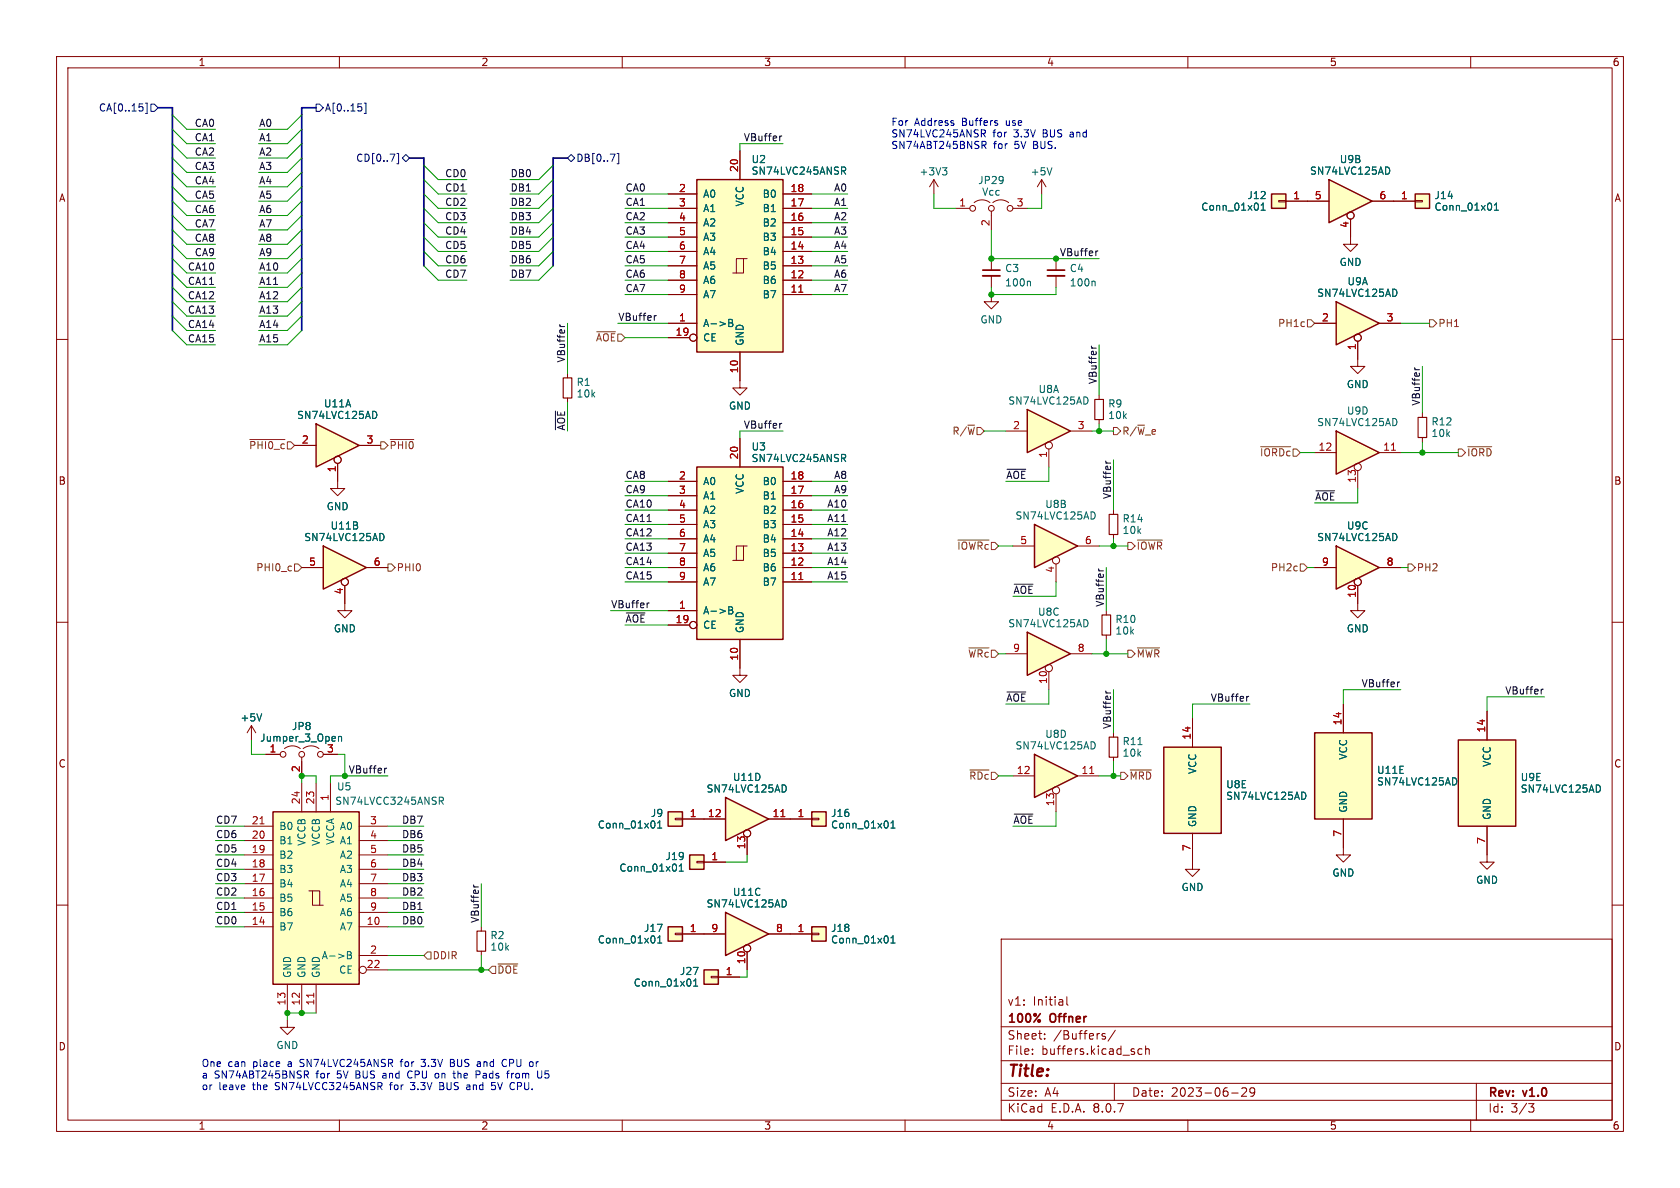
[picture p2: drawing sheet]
<svg xmlns="http://www.w3.org/2000/svg" width="297mm" height="210mm" viewBox="0 0 297 210" stroke-linecap="round" stroke-linejoin="round" font-family="sans-serif">
<g fill="none" stroke="#840000" stroke-width=".18">
<path d="M10 10h277v190h-277zM12 12h273v186h-273zM60 10v2M110 10v2M160 10v2M210 10v2M260 10v2M10 60h2M251.5 73v.8M251.5 77.3v.8M285 60h2M10 110h2"/>
<path d="M285 110h2M10 160h2M177 166h108v32h-108zM188.6 176.2v1.3l.2 .2M285 160h2M60 198v2M110 198v2M160 198v2M177 194.5h108M177 191.5h108M177 187.5h108M177 181.5h108"/>
<path d="M182.5 186.3v.1M182.5 185.5v.1M184.7 183.6v.1M184.7 182.8v.1M195.4 182.8l-.4-.1-.2 .2 .1 .2 .5 .2v.3h-.6M197 191.5v3M197.2 182.1l-1.3 2M201.9 185.5l-.4-.1-.3 .3v.4l.1 .2h.6M202.5 185.5l.2-.1 .4 .1 .1 .9M202.5 184.9v1.5M210 198v2M217.7 193.2h1.2"/>
<path d="M219.5 192.4l.6-.1 .2 .1 .1 .3-.9 1.1h.9M221.8 192.9l-.3 .3h-.3l-.2-.3 .1-.5 .4-.1 .2 .1a.99 .99 0 0 1-.3 1.4h-.3M260 198v2M261 191.5v6.5M270.2 195.1h1l-.5 .6 .4 .1 .1 .5-.3 .3h-.4"/>
</g>
<path d="M250.7 73.8h1.5v3.5h-1.5z" fill="none" stroke="#840000" stroke-width=".2"/>
<path d="M118.1 143.5h2.5v2.6h-2.5z" fill="#ffffc2"/>
<path d="M119.4 144.7h1.2v.2h-1.2zM120.6 144.8h3.9" fill="none" stroke="#840000" stroke-width=".18"/>
<path d="M118.1 143.5h2.5v2.6h-2.5z" fill="none" stroke="#840000" stroke-width=".25"/>
<path d="M116.3 146.4h.7M116.3 145.5l.3-.4v1.3" fill="none" stroke="#006464" stroke-width=".18"/>
<path d="M121.9 151.1h2.6v2.6h-2.6z" fill="#ffffc2"/>
<path d="M123.2 152.3h1.3v.2h-1.3zM124.5 152.4h3.8" fill="none" stroke="#840000" stroke-width=".18"/>
<path d="M121.9 151.1h2.6v2.6h-2.6z" fill="none" stroke="#840000" stroke-width=".25"/>
<path d="M120.1 154h.7M120.1 153.1l.3-.4v1.3" fill="none" stroke="#006464" stroke-width=".18"/>
<path d="M128.3 141l7.6 3.8-7.6 3.8z" fill="#ffffc2"/>
<path d="M128.3 141l7.6 3.8-7.6 3.8z" fill="none" stroke="#840000" stroke-width=".25"/>
<g fill="none" stroke="#840000" stroke-width=".18">
<path d="M124.5 144.8h3.8M132.1 148v3.1M135.9 144.8h3.8"/>
<circle cx="132.1" cy="147.3" r=".63"/>
</g>
<path d="M138 144.4h.8" fill="none" stroke="#a90000" stroke-width=".18"/>
<path d="M138.6 138.7a.68 .68 0 0 1 .4 .7 .68 .68 0 0 1-.4 .6" fill="none" stroke="#006464" stroke-width=".18"/>
<path d="M181.6 72.4l7.6 3.8-7.6 3.8z" fill="#ffffc2"/>
<path d="M181.6 72.4l7.6 3.8-7.6 3.8z" fill="none" stroke="#840000" stroke-width=".25"/>
<g fill="none" stroke="#840000" stroke-width=".18">
<path d="M177.8 76.2h3.8M185.4 79.4v3.2M189.2 76.2h3.8"/>
<circle cx="185.4" cy="78.7" r=".63"/>
</g>
<path d="M191.9 70.2a.68 .68 0 0 1 .5 .6 .68 .68 0 0 1-.5 .6" fill="none" stroke="#006464" stroke-width=".18"/>
<path d="M124.5 171.5h2.5v2.5h-2.5z" fill="#ffffc2"/>
<path d="M125.7 172.6h1.3v.2h-1.3zM127 172.7h3.8" fill="none" stroke="#840000" stroke-width=".18"/>
<path d="M124.5 171.5h2.5v2.5h-2.5z" fill="none" stroke="#840000" stroke-width=".25"/>
<path d="M122.6 174.3h.7M122.6 173.4l.4-.3v1.2" fill="none" stroke="#006464" stroke-width=".18"/>
<path d="M250.2 34.3h2.5v2.5h-2.5z" fill="#ffffc2"/>
<path d="M246.4 35.6h3.8M250.2 35.4h1.3v.3h-1.3zM238.8 41.9v1.3h-1.3l1.3 1.3 1.2-1.3h-1.2" fill="none" stroke="#840000" stroke-width=".18"/>
<path d="M250.2 34.3h2.5v2.5h-2.5z" fill="none" stroke="#840000" stroke-width=".25"/>
<path d="M264.2 37.2h.7M264.2 36.3l.3-.4v1.3" fill="none" stroke="#006464" stroke-width=".18"/>
<path d="M234.9 31.8l7.7 3.8-7.7 3.8z" fill="#ffffc2"/>
<path d="M234.9 31.8l7.7 3.8-7.7 3.8z" fill="none" stroke="#840000" stroke-width=".25"/>
<g fill="none" stroke="#840000" stroke-width=".18">
<path d="M231.1 35.6h3.8M238.8 38.7v3.2M242.6 35.6h3.8M130.8 118.1v1.3h1.3l-1.3 1.3-1.3-1.3h1.3"/>
<circle cx="238.8" cy="38.1" r=".63"/>
</g>
<path d="M245.3 29.5a.68 .68 0 0 1 .4 .7 .68 .68 0 0 1-.4 .6" fill="none" stroke="#006464" stroke-width=".18"/>
<path d="M118.1 163.8h2.5v2.6h-2.5z" fill="#ffffc2"/>
<path d="M119.4 165h1.2v.2h-1.2zM120.6 165.1h3.9" fill="none" stroke="#840000" stroke-width=".18"/>
<path d="M118.1 163.8h2.5v2.6h-2.5z" fill="none" stroke="#840000" stroke-width=".25"/>
<path d="M116.3 166.7h.7M116.3 165.8l.3-.4v1.3" fill="none" stroke="#006464" stroke-width=".18"/>
<path d="M236.2 76.2l7.6 3.8-7.6 3.8z" fill="#ffffc2"/>
<path d="M236.2 76.2l7.6 3.8-7.6 3.8z" fill="none" stroke="#840000" stroke-width=".25"/>
<g fill="none" stroke="#840000" stroke-width=".18">
<path d="M232.4 80h3.8M240 83.2v3.2M243.8 80h3.8"/>
<circle cx="240" cy="82.5" r=".63"/>
</g>
<path d="M246 79.6h.7" fill="none" stroke="#a90000" stroke-width=".18"/>
<path d="M246.5 74a.68 .68 0 0 1 .5 .6 .68 .68 0 0 1-.5 .6" fill="none" stroke="#006464" stroke-width=".18"/>
<path d="M128.3 161.3l7.6 3.8-7.6 3.8z" fill="#ffffc2"/>
<path d="M128.3 161.3l7.6 3.8-7.6 3.8z" fill="none" stroke="#840000" stroke-width=".25"/>
<g fill="none" stroke="#840000" stroke-width=".18">
<path d="M194.3 69.9v.7M194.3 74.2v.7M124.5 165.1h3.8M132.1 168.3v3.2M135.9 165.1h3.8"/>
<circle cx="132.1" cy="167.6" r=".63"/>
</g>
<path d="M138.6 159.1a.68 .68 0 0 1 .4 .6 .68 .68 0 0 1-.4 .6" fill="none" stroke="#006464" stroke-width=".18"/>
<path d="M193.5 70.6h1.6v3.6h-1.6z" fill="none" stroke="#840000" stroke-width=".2"/>
<path d="M224.8 34.3h2.5v2.5h-2.5z" fill="#ffffc2"/>
<path d="M226.1 35.4h1.2v.3h-1.2zM227.3 35.6h3.8" fill="none" stroke="#840000" stroke-width=".18"/>
<path d="M224.8 34.3h2.5v2.5h-2.5z" fill="none" stroke="#840000" stroke-width=".25"/>
<path d="M222.9 37.2h.8M222.9 36.3l.4-.4v1.3" fill="none" stroke="#006464" stroke-width=".18"/>
<path d="M236.2 53.3l7.6 3.9-7.6 3.8z" fill="#ffffc2"/>
<path d="M236.2 53.3l7.6 3.9-7.6 3.8z" fill="none" stroke="#840000" stroke-width=".25"/>
<g fill="none" stroke="#840000" stroke-width=".18">
<path d="M232.4 57.2h3.8M243.8 57.2h3.8M240 60.3v4.5h-1.2l1.2 1.2 1.3-1.2h-1.3"/>
<circle cx="240" cy="59.7" r=".63"/>
</g>
<path d="M246.5 51.1a.68 .68 0 0 1 .5 .7 .68 .68 0 0 1-.5 .6" fill="none" stroke="#006464" stroke-width=".18"/>
<path d="M205.7 132.1h10.2v15.2h-10.2z" fill="#ffffc2"/>
<path d="M205.7 132.1h10.2v15.2h-10.2z" fill="none" stroke="#840000" stroke-width=".25"/>
<g fill="none" stroke="#840000" stroke-width=".18">
<path d="M168.9 36.8h2.5M172.2 35.8a2.26 2.26 0 0 1 2.8 0M175.3 37.3v3.3M175.5 35.8a2.26 2.26 0 0 1 2.8 0M179.1 36.8h2.5M175.3 52.1v1.2h1.2l-1.2 1.3-1.3-1.3h1.3M175.3 45.7v2.1M175.3 48.8v2M210.8 127v5.1M210.8 147.3v5.1"/>
<circle cx="172" cy="36.8" r=".51"/>
<circle cx="175.3" cy="36.8" r=".51"/>
<circle cx="178.6" cy="36.8" r=".51"/>
</g>
<path d="M182 49.7l.2 .2v.6M230.4 140a.68 .68 0 0 1 .5 .7 .68 .68 0 0 1-.5 .6" fill="none" stroke="#006464" stroke-width=".18"/>
<path d="M173.7 48.8h3.1" fill="none" stroke="#840000" stroke-width=".33"/>
<path d="M173.7 47.8h3.1" fill="none" stroke="#840000" stroke-width=".3"/>
<path d="M182.9 133.4l7.6 3.8-7.6 3.8z" fill="#ffffc2"/>
<path d="M182.9 133.4l7.6 3.8-7.6 3.8z" fill="none" stroke="#840000" stroke-width=".25"/>
<g fill="none" stroke="#840000" stroke-width=".18">
<path d="M184.1 31.8l-.7 1.2M184.1 31.8v2.5M184.1 31.8l.8 1.2M100.3 66v.8M130.8 67.3v1.3h1.3l-1.3 1.3-1.3-1.3h1.3M195.6 108v.7M195.6 112.3v.7M179.1 137.2h3.8M190.5 137.2h3.8M196.8 129.5v.8M196.8 133.9v.7M186.7 140.3v3.2"/>
<circle cx="186.7" cy="139.7" r=".63"/>
</g>
<path d="M192.6 136.7h.8" fill="none" stroke="#a90000" stroke-width=".18"/>
<path d="M186 29.7l-.5 1.2M193.2 131.1a.68 .68 0 0 1 .4 .7 .68 .68 0 0 1-.4 .6M201.2 131.6h.7" fill="none" stroke="#006464" stroke-width=".18"/>
<path d="M99.6 66.8h1.5v3.6h-1.5zM194.8 108.7h1.5v3.6h-1.5zM196.1 130.3h1.5v3.6h-1.5z" fill="none" stroke="#840000" stroke-width=".2"/>
<path d="M57.1 96.5l7.7 3.8-7.7 3.8z" fill="#ffffc2"/>
<path d="M57.1 96.5l7.7 3.8-7.7 3.8z" fill="none" stroke="#840000" stroke-width=".25"/>
<g fill="none" stroke="#840000" stroke-width=".18">
<path d="M53.3 100.3h3.8M61 103.5v3.2M64.8 100.3h3.8"/>
<circle cx="61" cy="102.9" r=".63"/>
</g>
<path d="M67.5 94.3a.68 .68 0 0 1 .4 .6 .68 .68 0 0 1-.4 .7" fill="none" stroke="#006464" stroke-width=".18"/>
<path d="M181.6 111.8l7.6 3.8-7.6 3.8z" fill="#ffffc2"/>
<path d="M181.6 111.8l7.6 3.8-7.6 3.8z" fill="none" stroke="#840000" stroke-width=".25"/>
<g fill="none" stroke="#840000" stroke-width=".18">
<path d="M165.1 31.8l-.8 1.2M165.1 31.8v2.5M165.1 31.8l.8 1.2M186.7 45.7v2.1M186.7 48.8v2M177.8 115.6h3.8M185.4 118.7v3.2M189.2 115.6h3.8"/>
<circle cx="185.4" cy="118.1" r=".63"/>
</g>
<path d="M166.6 29.7h.8l-.4 .4M167.2 30.1l.2 .3v.3l-.2 .2M193.4 49.7l.2 .2v.6M191.9 109.5a.68 .68 0 0 1 .5 .7 .68 .68 0 0 1-.5 .6" fill="none" stroke="#006464" stroke-width=".18"/>
<path d="M185.2 48.8h3" fill="none" stroke="#840000" stroke-width=".33"/>
<path d="M185.2 47.8h3" fill="none" stroke="#840000" stroke-width=".3"/>
<path d="M123.2 31.8h15.2v30.4h-15.2z" fill="#ffffc2"/>
<g fill="none" stroke="#840000" stroke-width=".18">
<path d="M118.1 39.4h5.1M118.1 36.8h5.1M118.1 34.3h5.1M130.8 26.7v5.1M138.4 39.4h5.1M138.4 36.8h5.1M138.4 34.3h5.1M118.1 57.2h5.1M118.1 52.1h5.1M118.1 49.5h5.1M118.1 47h5.1M118.1 44.5h5.1"/>
<path d="M118.1 41.9h5.1M118.1 59.7h3.8M131.4 45.7h-1.2v2.6M132.1 45.7h-.7v2.6h-1.9M138.4 52.1h5.1M138.4 49.5h5.1M138.4 47h5.1M138.4 44.5h5.1M138.4 41.9h5.1M130.8 62.2v5.1"/>
<circle cx="122.6" cy="59.7" r=".63"/>
</g>
<path d="M123.2 31.8h15.2v30.4h-15.2z" fill="none" stroke="#840000" stroke-width=".25"/>
<path d="M148.8 29.5h.5l.2 .3-.1 .3-.6 .1M149.1 30.2l.4 .6M128.8 56.5h.5l.2 .2-.2 .4 .2 .1 .1 .3-.3 .2h-.5zM128.8 57.1h.5" fill="none" stroke="#006464" stroke-width=".18"/>
<path d="M141.2 51.7h.7" fill="none" stroke="#a90000" stroke-width=".18"/>
<path d="M143.5 143.5h2.5v2.6h-2.5z" fill="#ffffc2"/>
<path d="M139.7 144.8h3.8M143.5 144.7h1.3v.2h-1.3z" fill="none" stroke="#840000" stroke-width=".18"/>
<path d="M143.5 143.5h2.5v2.6h-2.5z" fill="none" stroke="#840000" stroke-width=".25"/>
<path d="M157.5 146.4h.7M157.5 145.5l.4-.4v1.3" fill="none" stroke="#006464" stroke-width=".18"/>
<path d="M143.5 163.8h2.5v2.6h-2.5z" fill="#ffffc2"/>
<path d="M139.7 165.1h3.8M143.5 165h1.3v.2h-1.3z" fill="none" stroke="#840000" stroke-width=".18"/>
<path d="M143.5 163.8h2.5v2.6h-2.5z" fill="none" stroke="#840000" stroke-width=".25"/>
<path d="M157.5 166.7h.7M157.5 165.8l.4-.4v1.3" fill="none" stroke="#006464" stroke-width=".18"/>
<path d="M182.9 92.7l7.6 3.8-7.6 3.8z" fill="#ffffc2"/>
<path d="M182.9 92.7l7.6 3.8-7.6 3.8z" fill="none" stroke="#840000" stroke-width=".25"/>
<g fill="none" stroke="#840000" stroke-width=".18">
<path d="M179.1 96.5h3.8M186.7 99.7v3.2M190.5 96.5h3.8"/>
<circle cx="186.7" cy="99.1" r=".63"/>
</g>
<path d="M193.2 90.5a.68 .68 0 0 1 .4 .6 .68 .68 0 0 1-.4 .7" fill="none" stroke="#006464" stroke-width=".18"/>
<path d="M123.2 82.6h15.2v30.4h-15.2z" fill="#ffffc2"/>
<g fill="none" stroke="#840000" stroke-width=".18">
<path d="M130.8 77.5v5.1M118.1 97.8h5.1M118.1 95.3h5.1M118.1 92.7h5.1M118.1 90.2h5.1M118.1 87.6h5.1M118.1 85.1h5.1M131.4 96.5h-1.2v2.6M132.1 96.5h-.7v2.6h-1.9M138.4 97.8h5.1M138.4 95.3h5.1M138.4 92.7h5.1"/>
<path d="M138.4 90.2h5.1M138.4 87.6h5.1M138.4 85.1h5.1M196.8 90.2v.7M196.8 94.5v.8M118.1 108h5.1M118.1 102.9h5.1M118.1 100.3h5.1M118.1 110.5h3.8M130.8 113v5.1M138.4 102.9h5.1M138.4 100.3h5.1"/>
<path d="M237.5 149.9v1.2h-1.3l1.3 1.3 1.3-1.3h-1.3"/>
<circle cx="122.6" cy="110.5" r=".63"/>
</g>
<path d="M123.2 82.6h15.2v30.4h-15.2z" fill="none" stroke="#840000" stroke-width=".25"/>
<path d="M148.8 80.3h.5l.2 .3-.1 .3-.6 .1M149.1 81l.4 .6M128.8 107.3h.5l.2 .2-.2 .4 .2 .1 .1 .3-.3 .2h-.5zM128.8 107.9h.5" fill="none" stroke="#006464" stroke-width=".18"/>
<path d="M141.2 102.5h.7" fill="none" stroke="#a90000" stroke-width=".18"/>
<path d="M196.1 90.9h1.5v3.6h-1.5z" fill="none" stroke="#840000" stroke-width=".2"/>
<path d="M257.8 130.8h10.2v15.3h-10.2z" fill="#ffffc2"/>
<path d="M257.8 130.8h10.2v15.3h-10.2z" fill="none" stroke="#840000" stroke-width=".25"/>
<path d="M262.9 125.7v5.1M262.9 146.1v5M50.8 180.3v1.3h-1.3l1.3 1.3 1.3-1.3h-1.3" fill="none" stroke="#840000" stroke-width=".18"/>
<path d="M282.5 138.8a.68 .68 0 0 1 .4 .6 .68 .68 0 0 1-.4 .6" fill="none" stroke="#006464" stroke-width=".18"/>
<path d="M55.9 74.9l7.6 3.8-7.6 3.9z" fill="#ffffc2"/>
<path d="M55.9 74.9l7.6 3.8-7.6 3.9z" fill="none" stroke="#840000" stroke-width=".25"/>
<g fill="none" stroke="#840000" stroke-width=".18">
<path d="M52.1 78.7h3.8M63.5 78.7h3.8M59.7 81.9v3.2M61 106.7v1.3h1.2l-1.2 1.2-1.3-1.2h1.3M44.4 128.3l-.7 1.2M44.4 128.3v2.5M44.4 128.3l.8 1.2M47 133.4h2.5M50.3 132.3a2.26 2.26 0 0 1 2.8 0M53.3 133.9v3.3M53.6 132.3a2.26 2.26 0 0 1 2.8 0M57.1 133.4h2.6"/>
<circle cx="59.7" cy="81.3" r=".63"/>
<circle cx="50" cy="133.4" r=".51"/>
<circle cx="53.3" cy="133.4" r=".51"/>
<circle cx="56.6" cy="133.4" r=".51"/>
</g>
<path d="M66.2 72.7a.68 .68 0 0 1 .4 .6 .68 .68 0 0 1-.4 .7M46.3 126.2l-.5 1.2M59.8 130.2v.8M59.8 130.3l.2-.1h.3l.1 .8" fill="none" stroke="#006464" stroke-width=".18"/>
<path d="M232.4 129.5h10.2v15.3h-10.2z" fill="#ffffc2"/>
<path d="M232.4 129.5h10.2v15.3h-10.2z" fill="none" stroke="#840000" stroke-width=".25"/>
<path d="M59.7 85.1v1.3h1.3l-1.3 1.2-1.3-1.2h1.3M240 106.7v1.3h-1.2l1.2 1.2 1.3-1.2h-1.3M237.5 124.5v5M210.8 152.4v1.3h-1.3l1.3 1.2 1.3-1.2h-1.3M237.5 144.8v5.1M262.9 151.1v1.3h-1.3l1.3 1.3 1.3-1.3h-1.3" fill="none" stroke="#840000" stroke-width=".18"/>
<path d="M257.1 137.5a.68 .68 0 0 1 .4 .6 .68 .68 0 0 1-.4 .7" fill="none" stroke="#006464" stroke-width=".18"/>
<path d="M236.2 96.5l7.6 3.8-7.6 3.8z" fill="#ffffc2"/>
<path d="M236.2 96.5l7.6 3.8-7.6 3.8z" fill="none" stroke="#840000" stroke-width=".25"/>
<g fill="none" stroke="#840000" stroke-width=".18">
<path d="M232.4 100.3h3.8M240 103.5v3.2M243.8 100.3h3.8M85.1 163.8v.8M85.1 168.1v.8"/>
<circle cx="240" cy="102.9" r=".63"/>
</g>
<path d="M246.5 94.3a.68 .68 0 0 1 .5 .6 .68 .68 0 0 1-.5 .7" fill="none" stroke="#006464" stroke-width=".18"/>
<path d="M84.3 164.6h1.6v3.5h-1.6z" fill="none" stroke="#840000" stroke-width=".2"/>
<path d="M48.3 143.5h15.2v30.5h-15.2z" fill="#ffffc2"/>
<g fill="none" stroke="#840000" stroke-width=".18">
<path d="M118.1 39.4h5.1M118.1 36.8h5.1M118.1 34.3h5.1M130.8 26.7v5.1M138.4 39.4h5.1M138.4 36.8h5.1M138.4 34.3h5.1M227.3 35.6h7.6M238.8 38.7v3.2M242.6 35.6h7.6M118.1 57.2h5.1M118.1 52.1h5.1"/>
<path d="M118.1 49.5h5.1M118.1 47h5.1M118.1 44.5h5.1M118.1 41.9h5.1M118.1 59.7h3.8M138.4 52.1h5.1M138.4 49.5h5.1M138.4 47h5.1M138.4 44.5h5.1M138.4 41.9h5.1M232.4 57.2h3.8M243.8 57.2h3.8"/>
<path d="M52.1 78.7h3.8M63.5 78.7h3.8M130.8 62.2v5.1M130.8 77.5v5.1M240 60.3v3.2M59.7 81.9v3.2M118.1 97.8h5.1M118.1 95.3h5.1M118.1 92.7h5.1M118.1 90.2h5.1M118.1 87.6h5.1M118.1 85.1h5.1"/>
<path d="M138.4 97.8h5.1M138.4 95.3h5.1M138.4 92.7h5.1M138.4 90.2h5.1M138.4 87.6h5.1M138.4 85.1h5.1M53.3 100.3h3.8M61 103.5v3.2M64.8 100.3h3.8M118.1 100.3h5.1M118.1 108h5.1M118.1 102.9h5.1"/>
<path d="M118.1 110.5h3.8M130.8 113v5.1M138.4 100.3h5.1M138.4 102.9h5.1M232.4 100.3h3.8M240 103.5v3.2M243.8 100.3h3.8M47 133.4h2.5M53.3 134.6v2.6M53.3 138.4v5.1M55.9 138.4v5.1M57.1 133.4h2.6"/>
<path d="M58.4 138.4v5.1M210.8 127v5.1M237.5 124.5v5M262.9 125.7v5.1M43.2 158.8h5.1M43.2 156.2h5.1M43.2 153.7h5.1M43.2 151.1h5.1M43.2 148.6h5.1M43.2 146.1h5.1M54.6 157.5h.6v2.5h1.9M55.2 157.5h1.3v2.5"/>
<path d="M63.5 158.8h5.1M63.5 156.2h5.1M63.5 153.7h5.1M63.5 151.1h5.1M63.5 148.6h5.1M63.5 146.1h5.1M120.6 144.8h7.7M124.5 152.4h3.8M132.1 148v3.1M135.9 144.8h7.6M210.8 147.3v5.1M237.5 144.8v5.1"/>
<path d="M262.9 146.1v5M43.2 163.8h5.1M43.2 161.3h5.1M50.8 174v5.1M53.3 174v5.1M55.9 174v5.1M63.5 163.8h5.1M63.5 161.3h5.1M63.5 168.9h5.1M64.8 171.5h3.8M120.6 165.1h7.7M127 172.7h3.8"/>
<path d="M132.1 168.3v3.2M135.9 165.1h7.6"/>
<circle cx="238.8" cy="38.1" r=".63"/>
<circle cx="122.6" cy="59.7" r=".63"/>
<circle cx="240" cy="59.7" r=".63"/>
<circle cx="59.7" cy="81.3" r=".63"/>
<circle cx="61" cy="102.9" r=".63"/>
<circle cx="122.6" cy="110.5" r=".63"/>
<circle cx="240" cy="102.9" r=".63"/>
<circle cx="132.1" cy="147.3" r=".63"/>
<circle cx="64.1" cy="171.4" r=".63"/>
<circle cx="132.1" cy="167.6" r=".63"/>
</g>
<path d="M48.3 143.5h15.2v30.5h-15.2z" fill="none" stroke="#840000" stroke-width=".25"/>
<path d="M141.2 51.7h.7M141.2 102.5h.7M46 145.6h.7M138 144.4h.8M55.5 175.6v.7" fill="none" stroke="#a90000" stroke-width=".18"/>
<g fill="none" stroke="#006464" stroke-width=".18">
<path d="M148.8 29.5h.5l.2 .3-.1 .3-.6 .1M149.1 30.2l.4 .6M222.9 37.2h.8M222.9 36.3l.4-.4v1.3M245.3 29.5a.68 .68 0 0 1 .4 .7 .68 .68 0 0 1-.4 .6M264.2 37.2h.7M264.2 36.3l.3-.4v1.3M128.8 56.5h.5l.2 .2-.2 .4 .2 .1 .1 .3-.3 .2h-.5zM128.8 57.1h.5M246.5 51.1a.68 .68 0 0 1 .5 .7 .68 .68 0 0 1-.5 .6M66.2 72.7a.68 .68 0 0 1 .4 .6 .68 .68 0 0 1-.4 .7M67.5 94.3a.68 .68 0 0 1 .4 .6 .68 .68 0 0 1-.4 .7"/>
<path d="M148.8 80.3h.5l.2 .3-.1 .3-.6 .1M149.1 81l.4 .6M246.5 94.3a.68 .68 0 0 1 .5 .6 .68 .68 0 0 1-.5 .7M128.8 107.3h.5l.2 .2-.2 .4 .2 .1 .1 .3-.3 .2h-.5zM128.8 107.9h.5M46.3 126.2l-.5 1.2M59.8 130.2v.8M59.8 130.3l.2-.1h.3l.1 .8M138.6 138.7a.68 .68 0 0 1 .4 .7 .68 .68 0 0 1-.4 .6M257.1 137.5a.68 .68 0 0 1 .4 .6 .68 .68 0 0 1-.4 .7M282.5 138.8a.68 .68 0 0 1 .4 .6 .68 .68 0 0 1-.4 .6M77.7 140.9h.4l.3 .3-.1 .3-.6 .1"/>
<path d="M78 141.6l.4 .6M116.3 145.5l.3-.4v1.3M116.3 146.4h.7M120.1 154h.7M120.1 153.1l.3-.4v1.3M138.6 159.1a.68 .68 0 0 1 .4 .6 .68 .68 0 0 1-.4 .6M157.5 146.4h.7M157.5 145.5l.4-.4v1.3M230.4 140a.68 .68 0 0 1 .5 .7 .68 .68 0 0 1-.5 .6M61.4 168.2h.4l.3 .3-.3 .3 .3 .1v.3l-.2 .3h-.5zM61.4 168.8h.4M116.3 166.7h.7"/>
<path d="M116.3 165.8l.3-.4v1.3M122.6 174.3h.7M122.6 173.4l.4-.3v1.2M157.5 166.7h.7M157.5 165.8l.4-.4v1.3"/>
</g>
<g fill="none" stroke="#725600" stroke-width=".18">
<path d="M105.5 58.6h3.3M231.1 56.5h.7l.6 .7-.6 .6h-.7zM252.7 56.5h.7l.6 .7-.6 .6h-.7zM44.2 77.7h6.2M67.3 78.1h.6l.7 .6-.7 .7h-.6zM69 77.7h4.2M196.8 75.6h.7l.6 .6-.6 .6h-.7zM222.9 79h5.3M257.8 79.4h.6l.7 .6-.7 .6h-.6zM259.5 79h4.2M52.1 99.7h.6l.6 .6-.6 .7h-.6zM68.6 99.7h.6l.6 .6-.6 .7h-.6z"/>
<path d="M169.4 95.5h5.4M199.4 95.9h.6l.7 .6-.7 .7h-.6zM201.1 95.5h4.4M229.9 99.7h.6l.6 .6-.6 .7h-.6zM248.9 99.7h.7l.6 .6-.6 .7h-.7zM171.3 114.5h3.5M199.4 114.9h.6l.7 .7-.7 .6h-.6zM201.1 114.5h3.9M171.5 136.1h3.3M198.1 136.5h.7l.6 .7-.6 .6h-.7zM199.8 136.1h3.7M75.6 168.3h.6v1.2h-.6l-.7-.6z"/>
<path d="M87 170.8h.6v1.3h-.6l-.6-.6zM88 170.4h3.5"/>
</g>
<path d="M25.2 19v.5M25.7 18.2h.3v1.9h-.3M26.7 18.4h.6l.6 .7-.6 .6h-.6zM55.9 18.4h.6l.6 .7-.6 .6h-.6zM63.9 19v.5M64.4 18.2h.3v1.9h-.3M70.2 27.1h.3v1.8h-.3M71.1 27.9l.7-.6 .6 .6-.6 .7zM100.3 27.9l.7-.6 .6 .6-.6 .7zM107.9 27.2h.8l-.5 1.3M109.1 27.1h.3v1.8h-.3" fill="none" stroke="#000084" stroke-width=".18"/>
<g fill="none" stroke="#0f0f0f" stroke-width=".18">
<path d="M138.2 24l-.3 .2M99 57.4l.1 .3M116 55.8l-.3 .1M194.1 44.4l-.3 .1M98.2 72.7v3.3M138.2 74.8l-.3 .2M193 61.2l.1 .3M250.1 65l.1 .3M178 83h3.3M195.5 81.5l.1 .3M232.6 86.8h3.4M110.7 108.4h3.3"/>
<path d="M114.8 106.6l-.3 .1M179.3 103.3h3.3M194.2 100.6l.1 .3M68.4 135.8l-.3 .1M178 122.3h3.3M195.5 122.1l.1 .3M220.8 123.1l-.3 .1M247.4 120.6l-.3 .1M272.8 121.8l-.3 .2M83.7 156.4l.2 .3M179.3 143.9h3.3"/>
</g>
<g fill="none" stroke="#0000c2" stroke-width=".18">
<path d="M173.6 25h.5l.2 .2-.1 .4-.6 .1M173.8 23.6l.4 .6M173.9 25.7l.4 .6M174 22.9l.2 .3v.3l-.7 .1M176.2 21.7l.2 .2-.2 .3M176.2 21.3l.1 .1M54.1 190l.4 .6M54.3 189.3l.2 .3v.3l-.7 .1M67.1 192l.4 .6M67.5 191.5v.4M67.8 189.7l-.1 .1M67.8 190.1l-.1 .2 .1 .3"/>
<path d="M70.7 187.7h.5M71 187.3l-.1 1.2M72.5 189.3a.68 .68 0 0 0-.4 .6 .68 .68 0 0 0 .4 .7M72.6 192.5l.1 .1M74.4 187.3h.8l-.4 .5h.2M74.4 188.4l.6 .1M77.1 189.7l.3 .1M77.4 190.5l-.3 .1M77.8 191.4v1.2h.4M77.8 192h.4M79.6 187.9h.4M80 189.7h.5"/>
<path d="M80 187.9h.2M80.2 187.3h-.6v1.2h.6M80.2 187.8l-.2 .1M80.4 190.6h.1M82.6 191.8h.4M83.1 192.6h-.5M83.1 192.1h-.5M84.6 189.3l.3 .3-.1 .3-.6 .1M84.8 187.7l.1 .2v.6M84.9 188.5h-.4M84.9 188l-.4 .1M86.9 191.9l.5-.1 .2 .3"/>
<path d="M87.6 192.4l-.2 .2h-.5M89 187.3h.3l.2 .1M89.5 188.4l-.2 .1h-.3M90.5 189.7v.9M90.8 189.7l-.3 .3M90.9 191.4v.1M90.9 192.5v.1M95.8 189.3v1l-.1 .2-.4 .1M96.3 190.5l.2 .1M96.4 189.3l-.1 .6 .2-.1"/>
</g>
<path d="M27.9 19.1h2.6v39.3M55.9 19.1h-2.6v39.3M72.4 27.9h2.5v19.1M100.3 27.9h-2.5v19.1" fill="none" stroke="#000084" stroke-width=".3"/>
<g fill="none" stroke="#009600" stroke-width=".18">
<path d="M30.5 35.6l2.5 2.5h5.1M30.5 38.1l2.5 2.5h5.1M30.5 33l2.5 2.6h5.1M30.5 30.5l2.5 2.5h5.1M30.5 27.9l2.5 2.6h5.1M30.5 25.4l2.5 2.5h5.1M30.5 20.3l2.5 2.6h5.1M30.5 22.9l2.5 2.5h5.1M53.3 35.6l-2.5 2.5h-5.1M53.3 38.1l-2.5 2.5h-5.1M53.3 33l-2.5 2.6h-5.1M53.3 30.5l-2.5 2.5h-5.1"/>
<path d="M53.3 27.9l-2.5 2.6h-5.1M53.3 25.4l-2.5 2.5h-5.1M53.3 20.3l-2.5 2.6h-5.1M53.3 22.9l-2.5 2.5h-5.1M74.9 34.3l2.6 2.5h5M74.9 39.4l2.6 2.5h5M74.9 31.8l2.6 2.5h5M74.9 29.2l2.6 2.6h5M74.9 36.8l2.6 2.6h5M97.8 34.3l-2.6 2.5h-5M97.8 39.4l-2.6 2.5h-5M97.8 31.8l-2.6 2.5h-5"/>
<path d="M97.8 29.2l-2.6 2.6h-5M97.8 36.8l-2.6 2.6h-5M110.5 36.8h7.6M110.5 34.3h7.6M110.5 39.4h7.6M138.4 25.4h-7.6v1.3M143.5 36.8h6.4M143.5 34.3h6.4M143.5 39.4h6.4M165.1 34.3v2.5h3.8M184.1 34.3v2.5h-2.5M30.5 40.6l2.5 2.6h5.1"/>
<path d="M30.5 43.2l2.5 2.5h5.1M30.5 45.7l2.5 2.6h5.1M30.5 53.3l2.5 2.6h5.1M30.5 55.9l2.5 2.5h5.1M30.5 50.8l2.5 2.5h5.1M30.5 58.4l2.5 2.6h5.1M30.5 48.3l2.5 2.5h5.1M53.3 40.6l-2.5 2.6h-5.1M53.3 43.2l-2.5 2.5h-5.1M53.3 45.7l-2.5 2.6h-5.1M53.3 53.3l-2.5 2.6h-5.1M53.3 55.9l-2.5 2.5h-5.1"/>
<path d="M53.3 50.8l-2.5 2.5h-5.1M53.3 58.4l-2.5 2.6h-5.1M53.3 48.3l-2.5 2.5h-5.1M74.9 41.9l2.6 2.6h5M74.9 47l2.6 2.5h5M74.9 44.5l2.6 2.5h5M97.8 41.9l-2.6 2.6h-5M97.8 47l-2.6 2.5h-5M97.8 44.5l-2.6 2.5h-5M100.3 57.2v8.8M109.2 57.2h8.9M110.5 44.5h7.6"/>
<path d="M110.5 41.9h7.6M110.5 49.5h7.6M110.5 47h7.6M110.5 52.1h7.6M110.5 59.7h7.6M143.5 44.5h6.4M143.5 41.9h6.4M143.5 49.5h6.4M143.5 47h6.4M143.5 52.1h6.4M175.3 50.8v1.3h11.4v-1.3M175.3 40.6v5.1h19"/>
<path d="M247.6 57.2h5.1M100.3 71.1v5.1M138.4 76.2h-7.6v1.3M174 76.2h3.8M193 76.2h3.8M194.3 61v8.9M194.3 74.9v1.3M251.5 64.8v8.2M251.5 78.1v1.9M110.5 85.1h7.6M110.5 97.8h7.6M110.5 87.6h7.6"/>
<path d="M110.5 90.2h7.6M110.5 92.7h7.6M110.5 95.3h7.6M143.5 85.1h6.4M143.5 97.8h6.4M143.5 87.6h6.4M143.5 90.2h6.4M143.5 92.7h6.4M143.5 95.3h6.4M176.5 96.5h2.6M185.4 82.6v2.5h-7.6M194.3 96.5h5.1"/>
<path d="M196.8 81.3v8.9M196.8 95.3v1.2M229.9 80h2.5M240 86.4v2.5h-7.6M247.6 80h10.2M107.9 108h10.2M110.5 100.3h7.6M110.5 102.9h7.6M110.5 110.5h7.6M143.5 100.3h6.4M143.5 102.9h6.4M176.5 115.6h1.3"/>
<path d="M186.7 102.9v2.5h-7.6M193 115.6h6.4M195.6 100.3v7.7M195.6 113v2.6M231.1 100.3h1.3M247.6 100.3h1.3M44.4 130.8v2.6h2.6M53.3 138.4v-1.2h2.6v1.2M59.7 133.4h1.3v3.8M68.6 137.2h-10.2v1.2M176.5 137.2h2.6M185.4 121.9v2.6h-7.6"/>
<path d="M194.3 137.2h3.8M196.8 121.9v7.6M196.8 134.6v2.6M221 124.5h-10.2v2.5M247.6 121.9h-10.1v2.6M273 123.2h-10.1v2.5M38.1 146.1h5.1M38.1 158.8h5.1M38.1 156.2h5.1M38.1 148.6h5.1M38.1 151.1h5.1M38.1 153.7h5.1"/>
<path d="M68.6 146.1h6.3M68.6 158.8h6.3M68.6 156.2h6.3M68.6 148.6h6.3M68.6 151.1h6.3M68.6 153.7h6.3M85.1 156.2v7.6M132.1 151.1v1.3h-3.8M186.7 143.5v2.6h-7.6M38.1 161.3h5.1M38.1 163.8h5.1M55.9 179.1h-5.1v1.2"/>
<path d="M68.6 161.3h6.3M68.6 163.8h6.3M68.6 168.9h6.3M68.6 171.5h17.8M85.1 168.9v2.6M132.1 171.5v1.2h-1.3"/>
</g>
<g fill="#009600" stroke="#009600" stroke-width=".18">
<circle cx="61" cy="137.2" r=".46"/>
<circle cx="53.3" cy="137.2" r=".46"/>
<circle cx="50.8" cy="179.1" r=".46"/>
<circle cx="53.3" cy="179.1" r=".46"/>
<circle cx="85.1" cy="171.5" r=".46"/>
<circle cx="186.7" cy="45.7" r=".46"/>
<circle cx="175.3" cy="45.7" r=".46"/>
<circle cx="175.3" cy="52.1" r=".46"/>
<circle cx="195.6" cy="115.6" r=".46"/>
<circle cx="196.8" cy="96.5" r=".46"/>
<circle cx="251.5" cy="80" r=".46"/>
<circle cx="194.3" cy="76.2" r=".46"/>
<circle cx="196.8" cy="137.2" r=".46"/>
</g>
<text font-size="2.8" fill="#840000" x="178" y="190.9">Title:</text>
<g font-size="2.1" fill="#840000">
<text x="178" y="178">v1:</text>
<text x="182.6" y="178">Initial</text>
<text x="178" y="184">Sheet:</text>
<text x="178" y="181.2">100%</text>
<text x="185.7" y="181.2">Offner</text>
<text x="186.2" y="184">/Buffers/</text>
<text x="178" y="186.7">File:</text>
<text x="184.1" y="186.7">buffers.kicad_sch</text>
<text x="178" y="196.9">KiCad</text>
<text x="178" y="194.1">Size:</text>
<text x="184.7" y="194.1">A4</text>
<text x="185.7" y="196.9">E.D.A.</text>
<text x="193.3" y="196.9">8.0.7</text>
<text x="200" y="194.1">Date:</text>
<text x="207" y="194.1">2023-06-29</text>
<text x="263" y="194.3">Rev:</text>
<text x="263" y="196.9">Id:</text>
<text x="267.1" y="196.9">3/3</text>
<text x="269.4" y="194.3">v1.0</text>
</g>
<g font-size="1.8" fill="#840000">
<text x="35" y="11.9">1</text>
<text x="85" y="11.9">2</text>
<text x="135" y="11.9">3</text>
<text x="185" y="11.9">4</text>
<text x="235" y="11.9">5</text>
<text x="285" y="11.9">6</text>
<text x="10.3" y="35.9">A</text>
<text x="285.3" y="35.9">A</text>
<text x="10.3" y="85.9">B</text>
<text x="285.3" y="85.9">B</text>
<text x="10.3" y="135.9">C</text>
<text x="285.3" y="135.9">C</text>
<text x="10.3" y="185.9">D</text>
<text x="285.3" y="185.9">D</text>
<text x="35" y="199.9">1</text>
<text x="85" y="199.9">2</text>
<text x="135" y="199.9">3</text>
<text x="185" y="199.9">4</text>
<text x="235" y="199.9">5</text>
<text x="285" y="199.9">6</text>
</g>
<g font-size="1.8" fill="#000084">
<text x="17.4" y="19.9">CA[0..15]</text>
<text x="57.3" y="19.9">A[0..15]</text>
<text x="62.9" y="28.8">CD[0..7]</text>
<text x="101.8" y="28.8">DB[0..7]</text>
</g>
<g font-size="1.8" fill="#0f0f0f">
<text x="34.3" y="22.5">CA0</text>
<text x="45.7" y="22.5">A0</text>
<text x="34.3" y="27.6">CA2</text>
<text x="34.3" y="25.1">CA1</text>
<text x="45.7" y="25.1">A1</text>
<text x="45.7" y="27.6">A2</text>
<text x="131.4" y="25.1">VBuffer</text>
<text x="34.3" y="35.2">CA5</text>
<text x="34.3" y="32.7">CA4</text>
<text x="34.3" y="30.1">CA3</text>
<text x="45.7" y="35.2">A5</text>
<text x="45.7" y="32.7">A4</text>
<text x="45.7" y="30.1">A3</text>
<text x="78.6" y="31.4">CD0</text>
<text x="78.6" y="33.9">CD1</text>
<text x="90.2" y="33.9">DB1</text>
<text x="90.2" y="31.4">DB0</text>
<text x="110.5" y="33.9">CA0</text>
<text x="147.4" y="33.9">A0</text>
<text x="34.3" y="40.3">CA7</text>
<text x="34.3" y="37.8">CA6</text>
<text x="45.7" y="40.3">A7</text>
<text x="45.7" y="37.8">A6</text>
<text x="78.6" y="41.6">CD4</text>
<text x="78.6" y="36.5">CD2</text>
<text x="78.6" y="39">CD3</text>
<text x="90.2" y="41.6">DB4</text>
<text x="90.2" y="36.5">DB2</text>
<text x="90.2" y="39">DB3</text>
<text x="110.5" y="36.5">CA1</text>
<text x="110.5" y="39">CA2</text>
<text x="110.5" y="41.6">CA3</text>
<text x="147.4" y="36.5">A1</text>
<text x="147.4" y="41.6">A3</text>
<text x="147.4" y="39">A2</text>
<text x="33.1" y="47.9">CA10</text>
<text x="34.3" y="45.4">CA9</text>
<text x="34.3" y="42.8">CA8</text>
<text x="45.7" y="47.9">A10</text>
<text x="45.7" y="42.8">A8</text>
<text x="45.7" y="45.4">A9</text>
<text x="78.6" y="46.6">CD6</text>
<text x="78.6" y="44.1">CD5</text>
<text x="90.2" y="46.6">DB6</text>
<text x="90.2" y="44.1">DB5</text>
<text x="110.5" y="46.6">CA5</text>
<text x="110.5" y="44.1">CA4</text>
<text x="147.4" y="44.1">A4</text>
<text x="147.4" y="46.6">A5</text>
<text x="187.3" y="45.4">VBuffer</text>
<text x="33.1" y="50.5">CA11</text>
<text x="33.1" y="53">CA12</text>
<text x="45.7" y="50.5">A11</text>
<text x="45.7" y="53">A12</text>
<text x="78.6" y="49.2">CD7</text>
<text x="90.2" y="49.2">DB7</text>
<text x="110.5" y="49.2">CA6</text>
<text x="110.5" y="51.7">CA7</text>
<text x="147.4" y="51.7">A7</text>
<text x="147.4" y="49.2">A6</text>
<text x="33.1" y="55.5">CA13</text>
<text x="33.1" y="58.1">CA14</text>
<text x="45.7" y="55.5">A13</text>
<text x="45.7" y="58.1">A14</text>
<text x="109.2" y="56.8">VBuffer</text>
<text x="33.1" y="60.6">CA15</text>
<text x="45.7" y="60.6">A15</text>
<text x="100" y="64.2" transform="rotate(-90 100 64.2)">VBuffer</text>
<text x="194" y="68" transform="rotate(-90 194 68)">VBuffer</text>
<text x="251.1" y="71.8" transform="rotate(-90 251.1 71.8)">VBuffer</text>
<text x="100" y="76.2" transform="rotate(-90 100 76.2)">~{AOE}</text>
<text x="131.4" y="75.9">VBuffer</text>
<text x="110.5" y="87.3">CA9</text>
<text x="110.5" y="84.7">CA8</text>
<text x="110.5" y="89.8">CA10</text>
<text x="146.1" y="89.8">A10</text>
<text x="147.4" y="87.3">A9</text>
<text x="147.4" y="84.7">A8</text>
<text x="177.8" y="84.7">~{AOE}</text>
<text x="196.5" y="88.3" transform="rotate(-90 196.5 88.3)">VBuffer</text>
<text x="232.4" y="88.6">~{AOE}</text>
<text x="110.5" y="94.9">CA12</text>
<text x="110.5" y="92.4">CA11</text>
<text x="146.1" y="92.4">A11</text>
<text x="146.1" y="94.9">A12</text>
<text x="110.5" y="100">CA14</text>
<text x="110.5" y="97.4">CA13</text>
<text x="146.1" y="97.4">A13</text>
<text x="146.1" y="100">A14</text>
<text x="107.9" y="107.6">VBuffer</text>
<text x="110.5" y="102.5">CA15</text>
<text x="146.1" y="102.5">A15</text>
<text x="179.1" y="105.1">~{AOE}</text>
<text x="195.2" y="107.4" transform="rotate(-90 195.2 107.4)">VBuffer</text>
<text x="110.5" y="110.1">~{AOE}</text>
<text x="177.8" y="124.1">~{AOE}</text>
<text x="213.9" y="124.1">VBuffer</text>
<text x="240.6" y="121.6">VBuffer</text>
<text x="266" y="122.8">VBuffer</text>
<text x="196.5" y="129" transform="rotate(-90 196.5 129)">VBuffer</text>
<text x="61.5" y="136.8">VBuffer</text>
<text x="38.1" y="145.7">CD7</text>
<text x="38.1" y="148.2">CD6</text>
<text x="71" y="148.2">DB6</text>
<text x="71" y="145.7">DB7</text>
<text x="179.1" y="145.7">~{AOE}</text>
<text x="38.1" y="150.8">CD5</text>
<text x="38.1" y="153.3">CD4</text>
<text x="38.1" y="155.9">CD3</text>
<text x="71" y="155.9">DB3</text>
<text x="71" y="150.8">DB5</text>
<text x="71" y="153.3">DB4</text>
<text x="38.1" y="160.9">CD1</text>
<text x="38.1" y="158.4">CD2</text>
<text x="71" y="160.9">DB1</text>
<text x="71" y="158.4">DB2</text>
<text x="38.1" y="163.5">CD0</text>
<text x="71" y="163.5">DB0</text>
<text x="84.7" y="163.2" transform="rotate(-90 84.7 163.2)">VBuffer</text>
</g>
<g font-size="1.8" fill="#0000c2">
<text x="157.5" y="22.3">For</text>
<text x="161.7" y="22.3">Address</text>
<text x="170.2" y="22.3">Buffers</text>
<text x="178.1" y="22.3">use</text>
<text x="157.5" y="24.4">SN74LVC245ANSR</text>
<text x="157.5" y="26.4">SN74ABT245BNSR</text>
<text x="175.5" y="24.4">for</text>
<text x="175.6" y="26.4">for</text>
<text x="179.4" y="24.4">3.3V</text>
<text x="179.5" y="26.4">5V</text>
<text x="182.9" y="26.4">BUS.</text>
<text x="184.6" y="24.4">BUS</text>
<text x="189.6" y="24.4">and</text>
<text x="35.6" y="188.7">One</text>
<text x="35.6" y="190.7">a</text>
<text x="37.9" y="190.7">SN74ABT245BNSR</text>
<text x="40.3" y="188.7">can</text>
<text x="44.9" y="188.7">place</text>
<text x="51.2" y="188.7">a</text>
<text x="53.5" y="188.7">SN74LVC245ANSR</text>
<text x="56" y="190.7">for</text>
<text x="59.9" y="190.7">5V</text>
<text x="63.3" y="190.7">BUS</text>
<text x="68.3" y="190.7">and</text>
<text x="71.5" y="188.7">for</text>
<text x="72.9" y="190.7">CPU</text>
<text x="75.4" y="188.7">3.3V</text>
<text x="78" y="190.7">on</text>
<text x="80.6" y="188.7">BUS</text>
<text x="81.5" y="190.7">the</text>
<text x="85.6" y="190.7">Pads</text>
<text x="85.6" y="188.7">and</text>
<text x="90.2" y="188.7">CPU</text>
<text x="91.4" y="190.7">from</text>
<text x="95.3" y="188.7">or</text>
<text x="96.9" y="190.7">U5</text>
<text x="35.6" y="192.8">or</text>
<text x="38.7" y="192.8">leave</text>
<text x="44.8" y="192.8">the</text>
<text x="48.9" y="192.8">SN74LVCC3245ANSR</text>
<text x="69.5" y="192.8">for</text>
<text x="73.3" y="192.8">3.3V</text>
<text x="78.6" y="192.8">BUS</text>
<text x="83.5" y="192.8">and</text>
<text x="88.2" y="192.8">5V</text>
<text x="91.6" y="192.8">CPU.</text>
</g>
<g font-size="1.8" fill="#006464">
<text x="132.8" y="29">U2</text>
<text x="236.8" y="29">U9B</text>
<text x="124.2" y="35.2">A0</text>
<text x="132.8" y="31.1">SN74LVC245ANSR</text>
<text x="134.7" y="35.2">B0</text>
<text x="162.5" y="31.2">+3V3</text>
<text x="172.8" y="32.7">JP29</text>
<text x="173.5" y="34.8">Vcc</text>
<text x="182.1" y="31.2">+5V</text>
<text x="220.4" y="35.4">J12</text>
<text x="231.5" y="31.1">SN74LVC125AD</text>
<text x="253.5" y="35.4">J14</text>
<text x="124.2" y="37.7">A1</text>
<text x="124.2" y="40.2">A2</text>
<text x="131.7" y="36.6" transform="rotate(-90 131.7 36.6)">VCC</text>
<text x="134.7" y="40.2">B2</text>
<text x="134.7" y="37.7">B1</text>
<text x="212.3" y="37.4">Conn_01x01</text>
<text x="253.5" y="37.4">Conn_01x01</text>
<text x="124.2" y="42.8">A3</text>
<text x="124.2" y="45.3">A4</text>
<text x="124.2" y="47.9">A5</text>
<text x="134.7" y="47.9">B5</text>
<text x="134.7" y="45.3">B4</text>
<text x="134.7" y="42.8">B3</text>
<text x="236.7" y="47.2">GND</text>
<text x="124.2" y="50.4">A6</text>
<text x="124.2" y="52.9">A7</text>
<text x="134.7" y="52.9">B7</text>
<text x="134.7" y="50.4">B6</text>
<text x="177.6" y="48.3">C3</text>
<text x="177.6" y="50.8">100n</text>
<text x="189" y="48.3">C4</text>
<text x="189" y="50.8">100n</text>
<text x="232.8" y="52.7">SN74LVC125AD</text>
<text x="238.1" y="50.6">U9A</text>
<text x="124.2" y="58">A-&gt;B</text>
<text x="173.2" y="57.4">GND</text>
<text x="124.2" y="60.6">CE</text>
<text x="131.7" y="61.2" transform="rotate(-90 131.7 61.2)">GND</text>
<text x="101.8" y="68.4">R1</text>
<text x="101.8" y="70.5">10k</text>
<text x="178.2" y="71.7">SN74LVC125AD</text>
<text x="183.5" y="69.7">U8A</text>
<text x="238" y="68.8">GND</text>
<text x="52.4" y="74.3">SN74LVC125AD</text>
<text x="57.2" y="72.2">U11A</text>
<text x="128.8" y="72.6">GND</text>
<text x="195.8" y="72.2">R9</text>
<text x="195.8" y="74.3">10k</text>
<text x="232.8" y="75.5">SN74LVC125AD</text>
<text x="238" y="73.5">U9D</text>
<text x="253" y="77.5">10k</text>
<text x="253" y="75.4">R12</text>
<text x="132.8" y="79.8">U3</text>
<text x="132.8" y="81.9">SN74LVC245ANSR</text>
<text x="124.2" y="86">A0</text>
<text x="124.2" y="88.5">A1</text>
<text x="131.7" y="87.4" transform="rotate(-90 131.7 87.4)">VCC</text>
<text x="134.7" y="88.5">B1</text>
<text x="134.7" y="86">B0</text>
<text x="184.7" y="90">U8B</text>
<text x="53.7" y="95.9">SN74LVC125AD</text>
<text x="57.7" y="90.4">GND</text>
<text x="58.3" y="93.8">U11B</text>
<text x="124.2" y="91">A2</text>
<text x="124.2" y="93.6">A3</text>
<text x="134.7" y="93.6">B3</text>
<text x="134.7" y="91">B2</text>
<text x="179.4" y="92">SN74LVC125AD</text>
<text x="198.4" y="94.6">10k</text>
<text x="198.4" y="92.5">R14</text>
<text x="232.8" y="95.9">SN74LVC125AD</text>
<text x="238" y="93.8">U9C</text>
<text x="124.2" y="96.1">A4</text>
<text x="124.2" y="98.7">A5</text>
<text x="124.2" y="101.2">A6</text>
<text x="134.7" y="101.2">B6</text>
<text x="134.7" y="98.7">B5</text>
<text x="134.7" y="96.1">B4</text>
<text x="124.2" y="103.7">A7</text>
<text x="134.7" y="103.7">B7</text>
<text x="58.9" y="112">GND</text>
<text x="124.2" y="108.8">A-&gt;B</text>
<text x="124.2" y="111.4">CE</text>
<text x="131.7" y="112" transform="rotate(-90 131.7 112)">GND</text>
<text x="178.2" y="111.1">SN74LVC125AD</text>
<text x="183.4" y="109">U8C</text>
<text x="197.1" y="112.4">10k</text>
<text x="197.1" y="110.3">R10</text>
<text x="238" y="112">GND</text>
<text x="128.8" y="123.4">GND</text>
<text x="42.4" y="127.7">+5V</text>
<text x="45.9" y="131.3">Jumper_3_Open</text>
<text x="51.5" y="129.3">JP8</text>
<text x="184.7" y="130.6">U8D</text>
<text x="198.4" y="131.9">R11</text>
<text x="179.4" y="132.7">SN74LVC125AD</text>
<text x="198.4" y="134">10k</text>
<text x="211.7" y="136.9" transform="rotate(-90 211.7 136.9)">VCC</text>
<text x="238.4" y="134.4" transform="rotate(-90 238.4 134.4)">VCC</text>
<text x="243.3" y="137">U11E</text>
<text x="263.8" y="135.7" transform="rotate(-90 263.8 135.7)">VCC</text>
<text x="59.2" y="142.5">SN74LVCC3245ANSR</text>
<text x="59.5" y="139.9">U5</text>
<text x="124.8" y="140.3">SN74LVC125AD</text>
<text x="129.5" y="138.3">U11D</text>
<text x="216.7" y="139.5">U8E</text>
<text x="216.7" y="141.6">SN74LVC125AD</text>
<text x="238.4" y="143.8" transform="rotate(-90 238.4 143.8)">GND</text>
<text x="243.3" y="139">SN74LVC125AD</text>
<text x="268.7" y="138.3">U9E</text>
<text x="268.7" y="140.3">SN74LVC125AD</text>
<text x="49.3" y="149.5">B1</text>
<text x="49.3" y="146.9">B0</text>
<text x="54.2" y="149.6" transform="rotate(-90 54.2 149.6)">VCCB</text>
<text x="56.7" y="149.6" transform="rotate(-90 56.7 149.6)">VCCB</text>
<text x="59.3" y="149.4" transform="rotate(-90 59.3 149.4)">VCCA</text>
<text x="60" y="146.9">A0</text>
<text x="60" y="149.5">A1</text>
<text x="105.6" y="146.7">Conn_01x01</text>
<text x="115" y="144.6">J9</text>
<text x="146.8" y="146.7">Conn_01x01</text>
<text x="146.8" y="144.6">J16</text>
<text x="211.7" y="146.3" transform="rotate(-90 211.7 146.3)">GND</text>
<text x="263.8" y="145" transform="rotate(-90 263.8 145)">GND</text>
<text x="49.3" y="154.5">B3</text>
<text x="49.3" y="152">B2</text>
<text x="60" y="152">A2</text>
<text x="60" y="154.5">A3</text>
<text x="109.4" y="154.3">Conn_01x01</text>
<text x="117.6" y="152.2">J19</text>
<text x="235.5" y="155.2">GND</text>
<text x="49.3" y="159.6">B5</text>
<text x="49.3" y="157.1">B4</text>
<text x="60" y="157.1">A4</text>
<text x="60" y="159.6">A5</text>
<text x="124.8" y="160.6">SN74LVC125AD</text>
<text x="129.5" y="158.6">U11C</text>
<text x="208.8" y="157.7">GND</text>
<text x="260.9" y="156.4">GND</text>
<text x="49.3" y="164.7">B7</text>
<text x="49.3" y="162.2">B6</text>
<text x="60" y="164.7">A7</text>
<text x="60" y="162.2">A6</text>
<text x="86.6" y="166.2">R2</text>
<text x="105.6" y="167">Conn_01x01</text>
<text x="113.7" y="164.9">J17</text>
<text x="146.8" y="167">Conn_01x01</text>
<text x="146.8" y="164.9">J18</text>
<text x="51.7" y="173" transform="rotate(-90 51.7 173)">GND</text>
<text x="54.2" y="173" transform="rotate(-90 54.2 173)">GND</text>
<text x="56.7" y="173" transform="rotate(-90 56.7 173)">GND</text>
<text x="56.8" y="169.8">A-&gt;B</text>
<text x="59.9" y="172.3">CE</text>
<text x="86.6" y="168.3">10k</text>
<text x="120.1" y="172.6">J27</text>
<text x="111.9" y="174.6">Conn_01x01</text>
<text x="48.8" y="185.6">GND</text>
</g>
<g font-size="1.8" fill="#a90000">
<text x="119.9" y="34">2</text>
<text x="130.6" y="30.5" transform="rotate(-90 130.6 30.5)">20</text>
<text x="139.7" y="34">18</text>
<text x="228.5" y="35.3">1</text>
<text x="232.3" y="35.3">5</text>
<text x="243.8" y="35.3">6</text>
<text x="247.6" y="35.3">1</text>
<text x="119.9" y="36.6">3</text>
<text x="119.9" y="39.1">4</text>
<text x="119.9" y="41.7">5</text>
<text x="139.7" y="41.7">15</text>
<text x="139.7" y="39.1">16</text>
<text x="139.7" y="36.6">17</text>
<text x="169.5" y="36.6">1</text>
<text x="175" y="40.1" transform="rotate(-90 175 40.1)">2</text>
<text x="179.6" y="36.6">3</text>
<text x="238.5" y="40.4" transform="rotate(-90 238.5 40.4)">4</text>
<text x="119.9" y="44.2">6</text>
<text x="119.9" y="46.7">7</text>
<text x="139.7" y="46.7">13</text>
<text x="139.7" y="44.2">14</text>
<text x="119.9" y="49.3">8</text>
<text x="119.9" y="51.8">9</text>
<text x="139.7" y="51.8">11</text>
<text x="139.7" y="49.3">12</text>
<text x="119.3" y="59.4">19</text>
<text x="119.9" y="56.9">1</text>
<text x="233.6" y="56.9">2</text>
<text x="245" y="56.9">3</text>
<text x="239.8" y="62" transform="rotate(-90 239.8 62)">1</text>
<text x="130.6" y="66.1" transform="rotate(-90 130.6 66.1)">10</text>
<text x="179" y="75.9">2</text>
<text x="190.4" y="75.9">3</text>
<text x="53.3" y="78.5">2</text>
<text x="59.4" y="83.6" transform="rotate(-90 59.4 83.6)">1</text>
<text x="64.7" y="78.5">3</text>
<text x="130.6" y="81.3" transform="rotate(-90 130.6 81.3)">20</text>
<text x="185.2" y="81" transform="rotate(-90 185.2 81)">1</text>
<text x="233" y="79.8">12</text>
<text x="244.4" y="79.8">11</text>
<text x="119.9" y="84.8">2</text>
<text x="119.9" y="87.4">3</text>
<text x="119.9" y="89.9">4</text>
<text x="139.7" y="89.9">16</text>
<text x="139.7" y="87.4">17</text>
<text x="139.7" y="84.8">18</text>
<text x="239.8" y="85.4" transform="rotate(-90 239.8 85.4)">13</text>
<text x="119.9" y="92.5">5</text>
<text x="119.9" y="95">6</text>
<text x="139.7" y="95">14</text>
<text x="139.7" y="92.5">15</text>
<text x="54.5" y="100.1">5</text>
<text x="66" y="100.1">6</text>
<text x="119.9" y="97.5">7</text>
<text x="119.9" y="100.1">8</text>
<text x="139.7" y="100.1">12</text>
<text x="139.7" y="97.5">13</text>
<text x="180.3" y="96.3">5</text>
<text x="186.4" y="101.4" transform="rotate(-90 186.4 101.4)">4</text>
<text x="191.7" y="96.3">6</text>
<text x="233.6" y="100.1">9</text>
<text x="245" y="100.1">8</text>
<text x="60.7" y="105.2" transform="rotate(-90 60.7 105.2)">4</text>
<text x="119.9" y="107.7">1</text>
<text x="119.9" y="102.6">9</text>
<text x="139.7" y="102.6">11</text>
<text x="239.8" y="105.8" transform="rotate(-90 239.8 105.8)">10</text>
<text x="119.3" y="110.2">19</text>
<text x="130.6" y="116.9" transform="rotate(-90 130.6 116.9)">10</text>
<text x="179" y="115.3">9</text>
<text x="190.4" y="115.3">8</text>
<text x="185.2" y="121" transform="rotate(-90 185.2 121)">10</text>
<text x="210.6" y="130.9" transform="rotate(-90 210.6 130.9)">14</text>
<text x="237.2" y="128.3" transform="rotate(-90 237.2 128.3)">14</text>
<text x="262.6" y="129.6" transform="rotate(-90 262.6 129.6)">14</text>
<text x="47.6" y="133.1">1</text>
<text x="53.1" y="136.6" transform="rotate(-90 53.1 136.6)">2</text>
<text x="57.7" y="133.1">3</text>
<text x="179.7" y="136.9">12</text>
<text x="191.1" y="136.9">11</text>
<text x="53.1" y="142.3" transform="rotate(-90 53.1 142.3)">24</text>
<text x="55.6" y="142.3" transform="rotate(-90 55.6 142.3)">23</text>
<text x="58.2" y="141.7" transform="rotate(-90 58.2 141.7)">1</text>
<text x="186.4" y="142.6" transform="rotate(-90 186.4 142.6)">13</text>
<text x="44.4" y="148.3">20</text>
<text x="44.4" y="145.8">21</text>
<text x="65.3" y="145.8">3</text>
<text x="65.3" y="148.3">4</text>
<text x="121.8" y="144.5">1</text>
<text x="125.1" y="144.5">12</text>
<text x="136.5" y="144.5">11</text>
<text x="140.9" y="144.5">1</text>
<text x="237.2" y="148" transform="rotate(-90 237.2 148)">7</text>
<text x="262.6" y="149.3" transform="rotate(-90 262.6 149.3)">7</text>
<text x="44.4" y="156">17</text>
<text x="44.4" y="153.4">18</text>
<text x="44.4" y="150.9">19</text>
<text x="65.3" y="150.9">5</text>
<text x="65.3" y="153.4">6</text>
<text x="65.3" y="156">7</text>
<text x="125.7" y="152.1">1</text>
<text x="131.8" y="150.2" transform="rotate(-90 131.8 150.2)">13</text>
<text x="210.6" y="150.6" transform="rotate(-90 210.6 150.6)">7</text>
<text x="44.4" y="161">15</text>
<text x="44.4" y="158.5">16</text>
<text x="65.3" y="158.5">8</text>
<text x="65.3" y="161">9</text>
<text x="44.4" y="163.6">14</text>
<text x="64.7" y="163.6">10</text>
<text x="121.8" y="164.8">1</text>
<text x="125.7" y="164.8">9</text>
<text x="137.1" y="164.8">8</text>
<text x="140.9" y="164.8">1</text>
<text x="64.7" y="171.2">22</text>
<text x="65.3" y="168.7">2</text>
<text x="128.2" y="172.5">1</text>
<text x="131.8" y="170.5" transform="rotate(-90 131.8 170.5)">10</text>
<text x="50.5" y="177.8" transform="rotate(-90 50.5 177.8)">13</text>
<text x="53.1" y="177.8" transform="rotate(-90 53.1 177.8)">12</text>
<text x="55.6" y="177.8" transform="rotate(-90 55.6 177.8)">11</text>
</g>
<g font-size="1.8" fill="#725600">
<text x="225.8" y="58">PH1c</text>
<text x="254.2" y="58">PH1</text>
<text x="105.3" y="60.6">~{AOE}</text>
<text x="168.3" y="77.1">R/~{W}</text>
<text x="198.3" y="77.1">R/~{W}_e</text>
<text x="43.9" y="79.6">~{PHI0_c}</text>
<text x="68.8" y="79.6">~{PHI0}</text>
<text x="222.6" y="80.9">~{IORDc}</text>
<text x="259.3" y="80.9">~{IORD}</text>
<text x="45.2" y="101.2">PHI0_c</text>
<text x="70" y="101.2">PHI0</text>
<text x="169.1" y="97.4">~{IOWRc}</text>
<text x="200.9" y="97.4">~{IOWR}</text>
<text x="224.6" y="101.2">PH2c</text>
<text x="250.4" y="101.2">PH2</text>
<text x="171.1" y="116.4">~{WRc}</text>
<text x="200.9" y="116.4">~{MWR}</text>
<text x="171.2" y="138">~{RDc}</text>
<text x="199.6" y="138">~{MRD}</text>
<text x="76.4" y="169.8">DDIR</text>
<text x="87.8" y="172.3">~{DOE}</text>
</g>
</svg>
